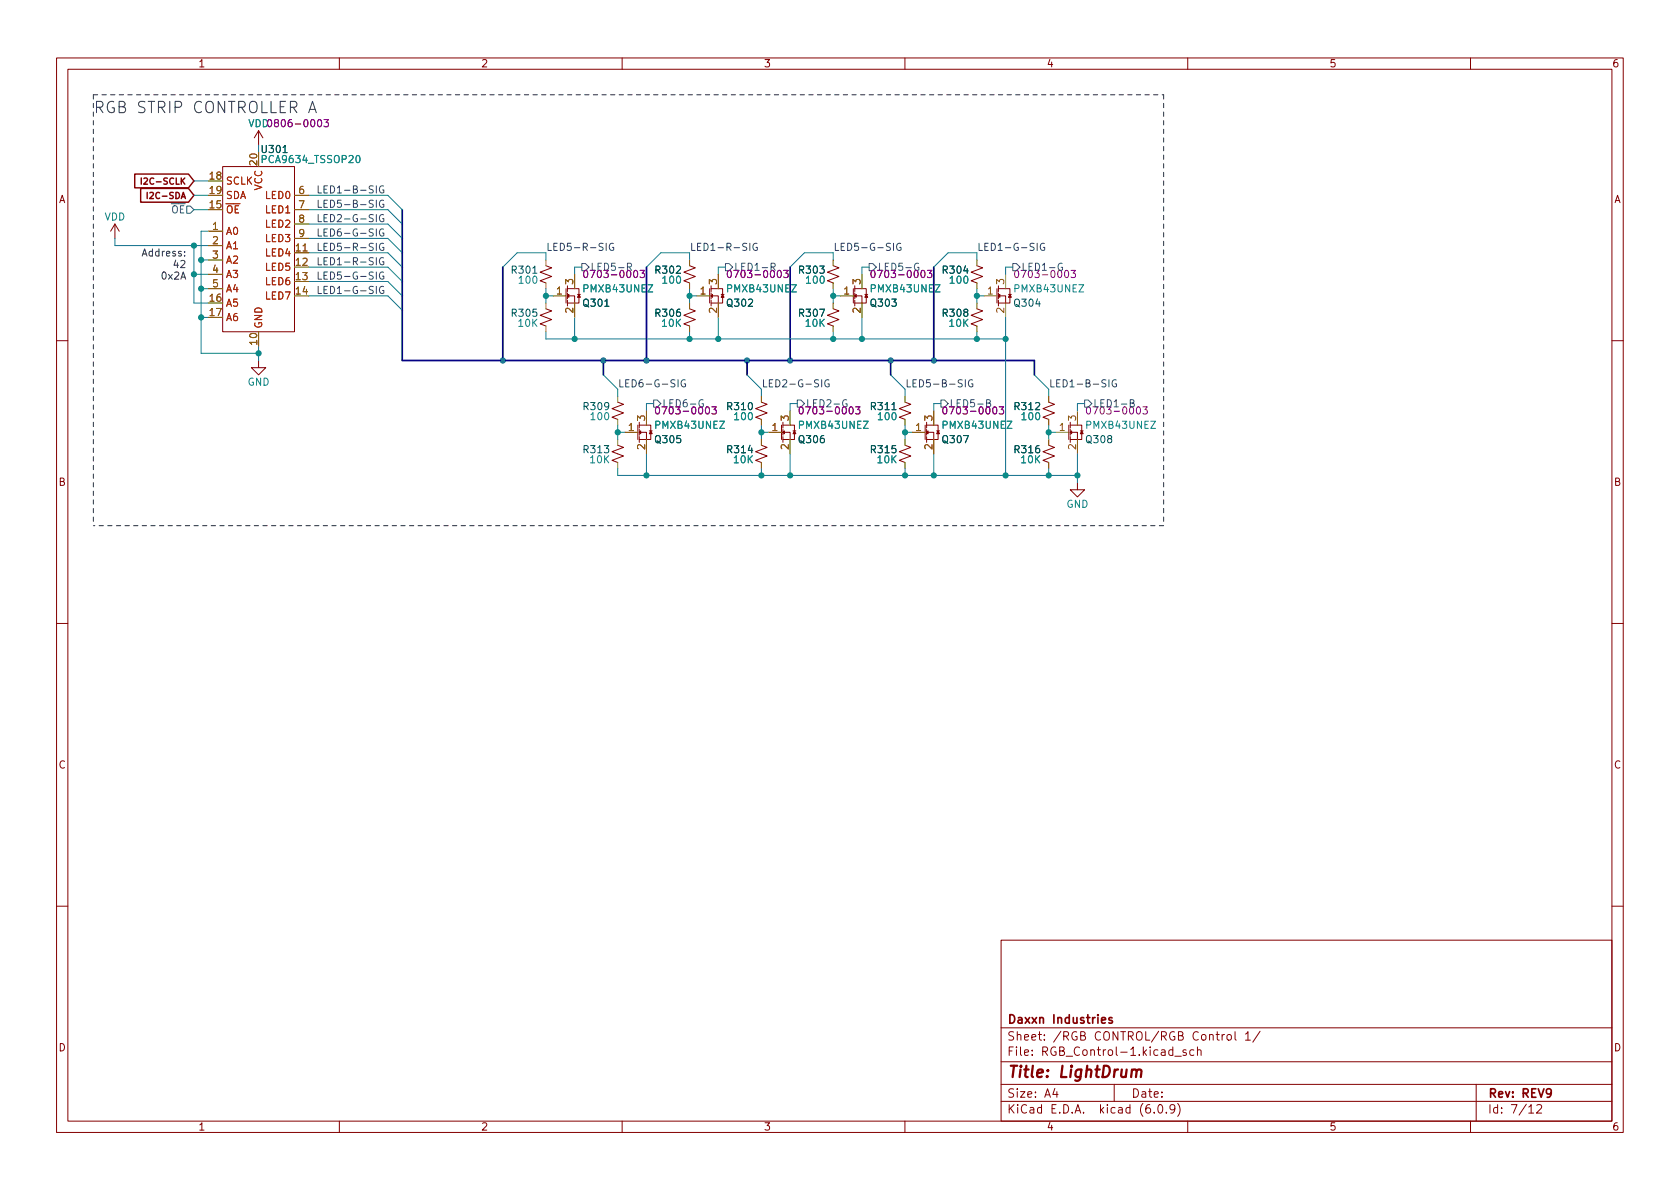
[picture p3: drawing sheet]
<svg xmlns="http://www.w3.org/2000/svg" width="297mm" height="210mm" viewBox="0 0 297 210" stroke-linecap="round" stroke-linejoin="round" font-family="sans-serif">
<g fill="none" stroke="#840000" stroke-width=".18">
<path d="M10 10.2h277v190.1h-277zM12 12.2h273v186.1h-273zM60 10.2v2M110 10.2v2M160 10.2v2M210 10.2v2M260 10.2v2M20.3 39.6l-.7 1.3M20.3 39.6v2.6M20.3 39.6l.8 1.3M39.4 29.5h12.7v29.2h-12.7zM45.7 23.1l-.7 1.3"/>
<path d="M45.7 23.1v2.5M45.7 23.1l.8 1.3M96.5 54.6l1 .4-2 .7 2 .8-2 .8 1 .4M96.5 47l1 .4-2 .7 2 .8-2 .8 1 .3M100.1 51v2.6M100.3 53.6h1.3M100.3 51h2.1v2.6h-.8M100.3 52.3h1.3v1.3M100.3 52.3l.3-.2v.5zM100.3 50.5v1.1M100.3 51.8v1M100.3 53.1v1"/>
<path d="M102.1 52.1h.5M121.9 47l1 .4-2 .7 2 .8-2 .8 1 .3M121.9 54.6l1 .4-2 .7 2 .8-2 .8 1 .4M125.5 51v2.6M125.7 53.6h1.3M125.7 51h2.1v2.6h-.8M125.7 52.3h1.3v1.3M125.7 52.3l.3-.2v.5zM125.7 50.5v1.1M125.7 51.8v1M125.7 53.1v1M127.5 52.1h.5"/>
<path d="M147.3 54.6l1 .4-2 .7 2 .8-2 .8 1 .4M147.3 47l1 .4-2 .7 2 .8-2 .8 1 .3M150.9 51v2.6M151.1 53.6h1.3M151.1 51h2.1v2.6h-.8M151.1 52.3h1.3v1.3M151.1 52.3l.3-.2v.5zM151.1 50.5v1.1M151.1 51.8v1M151.1 53.1v1M152.9 52.1h.5M172.7 47l1 .4-2 .7 2 .8-2 .8 1 .3"/>
<path d="M172.7 54.6l1 .4-2 .7 2 .8-2 .8 1 .4M176.3 51v2.6M176.5 53.6h1.3M176.5 51h2.1v2.6h-.8M176.5 52.3h1.3v1.3M176.5 52.3l.3-.2v.5zM176.5 50.5v1.1M176.5 51.8v1M176.5 53.1v1M178.3 52.1h.5M10 60.2h2M45.7 63.7v1.3h1.3l-1.3 1.3-1.3-1.3h1.3"/>
<path d="M109.2 78.7l1 .4-2 .8 2 .7-2 .8 1 .4M109.2 71.1l1 .4-2 .8 2 .7-2 .8 1 .4M112.8 75.2v2.5M113 77.7h1.3M113 75.2h2.1v2.5h-.8M113 76.4h1.3v1.3M113 76.4l.3-.2v.5zM113 74.7v1M113 75.9v1.1M113 77.2v1M114.8 76.2h.5M134.6 78.7l1 .4-2 .8 2 .7-2 .8 1 .4"/>
<path d="M134.6 71.1l1 .4-2 .8 2 .7-2 .8 1 .4M138.2 75.2v2.5M138.4 77.7h1.3M138.4 75.2h2.1v2.5h-.8M138.4 76.4h1.3v1.3M138.4 76.4l.3-.2v.5zM138.4 74.7v1M138.4 75.9v1.1M138.4 77.2v1M140.2 76.2h.5M160 71.1l1 .4-2 .8 2 .7-2 .8 1 .4M160 78.7l1 .4-2 .8 2 .7-2 .8 1 .4"/>
<path d="M163.6 75.2v2.5M163.8 77.7h1.3M163.8 75.2h2.1v2.5h-.8M163.8 76.4h1.3v1.3M163.8 74.7v1M163.8 75.9v1.1M163.8 77.2v1M164.1 76.2v.5l-.3-.3zM165.6 76.2h.5M185.4 71.1l1 .4-2 .8 2 .7-2 .8 1 .4M185.4 78.7l1 .4-2 .8 2 .7-2 .8 1 .4M189 75.2v2.5"/>
<path d="M189.2 77.7h1.3M189.2 75.2h2.1v2.5h-.8M189.2 76.4h1.3v1.3M189.2 76.4l.3-.2v.5zM189.2 74.7v1M189.2 75.9v1.1M189.2 77.2v1M191 76.2h.5M285 60.2h2M190.5 85.3v1.3h1.3l-1.3 1.3-1.3-1.3h1.3M10 110.2h2M285 110.2h2"/>
<path d="M10 160.2h2M177 166.3h108v32h-108zM285 160.2h2M60 198.3v2M110 198.3v2M160 198.3v2M177 194.8h108M177 191.8h108M177 187.8h108M177 181.8h108M186.5 192.5l-.4 1h1M186.9 193v1"/>
<path d="M197 191.8v3M204.1 196.7v.1M204.9 195.4l.2-.1a.81 .81 0 0 1 .6 .7 .81 .81 0 0 1-.3 .8h-.2a.81 .81 0 0 1-.6-.6 .81 .81 0 0 1 .3-.8zM206.2 196.7v.1M207.4 185.7l-.5-.1-.3 .3v.4l.2 .3h.6M207.4 185.1v1.5M207.7 196l-.3 .3h-.3l-.2-.3 .1-.6 .4-.1 .2 .2a.99 .99 0 0 1-.3 1.3h-.3M207.7 186.8h1.2M208.2 195.1a1.72 1.72 0 0 1 0 2.3M209.7 185.7l-.3-.1-.3 .2 .1 .3 .5 .1v.4h-.6M210 198.3v2M211.1 185.7l-.5-.1-.2 .3v.4l.1 .3h.6"/>
<path d="M211.7 185.8l.2-.2 .4 .1 .1 .9M211.7 185.1v1.5M216.1 182.9v1M216.5 182.9l-.3 .1-.1 .2M217 183.1l.2-.2 .4 .2 .1 .5-.1 .3h-.4l-.2-.1zM218.4 182.4v1.3l.2 .2M220.2 182.9l.4-.5v1.5M220.2 183.9h.9M222.8 182.4l-1.3 1.9M260 198.3v2M261 191.8v6.5M270.3 195.8l.4-.5v1.5"/>
<path d="M270.3 196.8h.9M271.7 195.5l.6-.2 .2 .2 .1 .3-.9 1h.9"/>
</g>
<path d="M196.6 180l-.3-.1-.2 .2v.3l.5 .1v.4h-.5M274.3 193.2l-.3 .3h-.3l-.3-.3 .2-.6 .4-.1 .2 .2a.99 .99 0 0 1-.4 1.3h-.2" fill="none" stroke="#840000" stroke-width=".3"/>
<path d="M200.1 189.3a.49 .49 0 0 1 .9 .1l-.2 1.1M201 189.4a.5 .5 0 0 1 .8-.2l-.1 1.3" fill="none" stroke="#840000" stroke-width=".4"/>
<g fill="#840000" stroke="#840000" stroke-width=".18">
<path d="M115.1 76.2l.2 .5h-.5z"/>
<path d="M191.3 76.2l.2 .5h-.5z"/>
<path d="M102.4 52.1l.2 .5h-.5z"/>
<path d="M178.6 52.1l.2 .5h-.5z"/>
<path d="M165.9 76.2l.2 .5h-.5z"/>
<path d="M127.8 52.1l.2 .5h-.5z"/>
<path d="M140.5 76.2l.2 .5h-.5z"/>
<path d="M153.2 52.1l.2 .5h-.5z"/>
</g>
<g fill="none" stroke="#a0a006" stroke-width=".18">
<path d="M52.1 34.5h2.5M52.1 37.1h2.5M52.1 39.6h2.5M36.8 40.9h2.6M36.8 43.4h2.6M36.8 46h2.6M36.8 48.5h2.6M36.8 51h2.6M52.1 44.7h2.5M52.1 42.2h2.5M96.5 46v1M96.5 50v1"/>
<path d="M96.5 53.6v1M96.5 57.7v1M97.8 52.3h2.2M101.6 48.5v2.5M101.6 53.6v2.5M121.9 46v1M121.9 50v1M121.9 53.6v1M121.9 57.7v1M123.2 52.3h2.2M127 48.5v2.5M127 53.6v2.5"/>
<path d="M147.3 46v1M147.3 50v1M147.3 53.6v1M147.3 57.7v1M148.6 52.3h2.2M152.4 48.5v2.5M152.4 53.6v2.5M172.7 46v1M172.7 50v1M172.7 53.6v1M172.7 57.7v1M174 52.3h2.2"/>
<path d="M177.8 48.5v2.5M177.8 53.6v2.5M109.2 70.1v1M109.2 74.2v1M109.2 77.7v1M110.5 76.4h2.2M114.3 72.6v2.6M114.3 77.7v2.6M134.6 70.1v1M134.6 74.2v1M134.6 77.7v1M135.9 76.4h2.2"/>
<path d="M139.7 72.6v2.6M139.7 77.7v2.6M160 70.1v1M160 74.2v1M160 77.7v1M161.3 76.4h2.2M165.1 72.6v2.6M165.1 77.7v2.6M185.4 70.1v1M185.4 74.2v1M185.4 77.7v1M186.7 76.4h2.2"/>
<path d="M190.5 72.6v2.6M190.5 77.7v2.6M109.2 81.8v1M134.6 81.8v1M160 81.8v1M185.4 81.8v1"/>
</g>
<g fill="none" stroke="#840084" stroke-width=".18">
<path d="M57.3 21.1h.8l-.4 .5 .3 .1v.6l-.2 .1-.5-.1M103.3 47.9l.2-.1a.68 .68 0 0 1 .4 .6 .68 .68 0 0 1-.4 .7l-.2-.1-.1-.4zM113.2 47.8h.8l-.5 .5 .4 .1v.6l-.2 .1-.5-.1M128.7 47.9l.2-.1a.68 .68 0 0 1 .4 .6 .68 .68 0 0 1-.4 .7l-.2-.1-.1-.4zM138.6 47.8h.8l-.5 .5 .4 .1v.6l-.2 .1-.5-.1M154.1 47.9l.2-.1a.68 .68 0 0 1 .4 .6 .68 .68 0 0 1-.4 .7l-.2-.1-.1-.4zM164 47.8h.8l-.5 .5 .4 .1v.6l-.2 .1-.5-.1M179.5 47.9l.2-.1a.68 .68 0 0 1 .4 .6 .68 .68 0 0 1-.4 .7l-.2-.1-.1-.4zM189.4 47.8h.8l-.5 .5 .4 .1v.6l-.2 .1-.5-.1M116 72.1l.2-.2a.68 .68 0 0 1 .4 .7 .68 .68 0 0 1-.4 .6l-.2-.1-.1-.4zM125.9 71.9h.8l-.5 .5 .4 .1v.6l-.2 .1-.5-.1M141.4 72.1l.2-.2a.68 .68 0 0 1 .4 .7 .68 .68 0 0 1-.4 .6l-.2-.1-.1-.4z"/>
<path d="M151.3 71.9h.8l-.5 .5 .4 .1v.6l-.2 .1-.5-.1M166.8 72.1l.2-.2a.68 .68 0 0 1 .4 .7 .68 .68 0 0 1-.4 .6l-.2-.1-.1-.4zM176.7 71.9h.8l-.5 .5 .4 .1v.6l-.2 .1-.5-.1M192.2 72.1l.2-.2a.68 .68 0 0 1 .4 .7 .68 .68 0 0 1-.4 .6l-.2-.1-.1-.4zM202.1 71.9h.8l-.5 .5 .4 .1v.6l-.2 .1-.5-.1"/>
</g>
<g fill="none" stroke="#345372" stroke-width=".18">
<path d="M33 36.4h.7l.6 .7-.6 .6h-.7zM102.9 46.6h.6l.6 .6-.6 .7h-.6zM110.9 47.2l.6-.1 .2-.1-.1-.3-.7-.2v1.3M111.2 47.2l.5 .6M128.3 46.6h.6l.6 .6-.6 .7h-.6zM136.3 47.2l.6-.1 .2-.1-.1-.3-.7-.2v1.3M136.6 47.2l.5 .6M153.7 46.6h.6l.6 .6-.6 .7h-.6zM162.4 46.6a.59 .59 0 0 0-.7 .6 .59 .59 0 0 0 .7 .6l.1-.5h-.3M179.1 46.6h.6l.6 .6-.6 .7h-.6zM187.8 46.6a.59 .59 0 0 0-.7 .6 .59 .59 0 0 0 .7 .6l.1-.5h-.3M115.6 70.7h.6l.6 .7-.6 .6h-.6z"/>
<path d="M124.3 70.7a.59 .59 0 0 0-.7 .6 .59 .59 0 0 0 .7 .6l.1-.5h-.3M141 70.7h.6l.6 .7-.6 .6h-.6zM149.7 70.7a.59 .59 0 0 0-.7 .6 .59 .59 0 0 0 .7 .6l.1-.5h-.3M166.4 70.7h.6l.6 .7-.6 .6h-.6zM174.4 71.3l.6-.1 .1-.2-.1-.2-.6-.1v1.2h.5l.2-.1 .1-.3-.3-.2M191.8 70.7h.6l.6 .7-.6 .6h-.6zM199.8 71.3l.6-.1 .1-.2-.1-.2-.6-.1v1.2h.5l.2-.1 .1-.3-.3-.2"/>
</g>
<path d="M23.8 30.8h9.5l1 1.2-1 1.2h-9.5zM24.9 33.3h8.4l1 1.2-1 1.3h-8.4zM25 31.5v1.1M25.4 31.6l.5-.1 .2 .3-.7 .8h.7M26 34v1.1M26.5 34.1l.4-.1 .2 .3-.7 .8h.7" fill="none" stroke="#840000" stroke-width=".25"/>
<g fill="none" stroke="#2d4364" stroke-width=".18">
<path d="M66.5 32.9v1.2M66.5 35.4v1.3M66.5 37.9v1.3M67.8 35.5a.59 .59 0 0 0-.7 .5 .59 .59 0 0 0 .7 .6l.1-.5h-.3M67.8 32.9a.59 .59 0 0 0-.7 .6 .59 .59 0 0 0 .7 .6l.1-.5h-.3M67.8 38a.59 .59 0 0 0-.7 .6 .59 .59 0 0 0 .7 .5l.1-.4h-.3M66.5 40.5v1.2M66.5 43v1.3M66.5 45.6v1.2M66.5 48.1v1.3M66.5 50.6v1.3M67.8 50.7a.59 .59 0 0 0-.7 .6 .59 .59 0 0 0 .7 .5l.1-.4h-.3"/>
<path d="M67.8 45.6a.59 .59 0 0 0-.7 .6 .59 .59 0 0 0 .7 .6l.1-.5h-.3M67.8 40.5a.59 .59 0 0 0-.7 .6 .59 .59 0 0 0 .7 .6l.1-.5h-.3M67.8 43.1a.59 .59 0 0 0-.7 .6 .59 .59 0 0 0 .7 .5l.1-.5h-.3M67.8 48.2a.59 .59 0 0 0-.7 .5 .59 .59 0 0 0 .7 .6l.1-.5h-.3M107.2 43v1.3M108.4 43.1a.59 .59 0 0 0-.7 .6 .59 .59 0 0 0 .7 .5l.1-.5h-.2M132.6 43v1.3M133.8 43.1a.59 .59 0 0 0-.7 .6 .59 .59 0 0 0 .7 .5l.1-.5h-.2M158 43v1.3M159.2 43.1a.59 .59 0 0 0-.7 .6 .59 .59 0 0 0 .7 .5l.1-.5h-.2M183.4 43v1.3M184.6 43.1a.59 .59 0 0 0-.7 .6 .59 .59 0 0 0 .7 .5l.1-.5h-.2"/>
<path d="M119.9 67.1v1.3M121.1 67.2a.59 .59 0 0 0-.7 .6 .59 .59 0 0 0 .7 .6l.1-.5h-.2M145.3 67.1v1.3M146.5 67.2a.59 .59 0 0 0-.7 .6 .59 .59 0 0 0 .7 .6l.1-.5h-.2M170.7 67.1v1.3M171.9 67.2a.59 .59 0 0 0-.7 .6 .59 .59 0 0 0 .7 .6l.1-.5h-.2M196.1 67.1v1.3M197.3 67.2a.59 .59 0 0 0-.7 .6 .59 .59 0 0 0 .7 .6l.1-.5h-.2"/>
</g>
<path d="M54.6 19.9l.7-2 .6 2M54.8 19.4h.9" fill="none" stroke="#2c2c2c" stroke-width=".18"/>
<path d="M16.5 16.8h189.2M16.5 16.8v76.2M205.7 16.8v76.2M205.7 93h-189.2" fill="none" stroke="#2c2c2c" stroke-width=".18" stroke-dasharray=".8 .8"/>
<path d="M71.1 37.1v26.6h111.8v2.6M88.9 47.2v16.5M114.3 47.2v16.5M139.7 47.2v16.5M165.1 47.2v16.5M106.7 63.7v2.6M132.1 63.7v2.6M157.5 63.7v2.6" fill="none" stroke="#000084" stroke-width=".3"/>
<g fill="none" stroke="#0a73a0" stroke-width=".18">
<path d="M34.3 32h2.5M34.3 34.5h2.5M34.3 37.1h2.5M45.7 25.6v1.3M54.6 34.5h14l2.5 2.6M54.6 37.1h14l2.5 2.5M54.6 39.6h14l2.5 2.6M20.3 42.2v1.2h16.5M34.3 48.5h2.5M34.3 43.4v10.2h2.5M35.6 56.1h1.2M35.6 51h1.2"/>
<path d="M35.6 46h1.2M36.8 40.9h-1.2v21.6h10.1M54.6 44.7h14l2.5 2.5M54.6 42.2h14l2.5 2.5M54.6 47.2h14l2.5 2.6M54.6 52.3h14l2.5 2.6M54.6 49.8h14l2.5 2.5M96.5 46v-1.3h-5.1l-2.5 2.5M96.5 58.7v1.2h81.3M96.5 52.3h1.3M96.5 51v2.6M101.6 56.1v3.8"/>
<path d="M102.9 47.2h-1.3v1.3M121.9 46v-1.3h-5.1l-2.5 2.5M121.9 51v2.6M121.9 58.7v1.2M121.9 52.3h1.3M127 56.1v3.8M128.3 47.2h-1.3v1.3M147.3 46v-1.3h-5.1l-2.5 2.5M147.3 52.3h1.3M147.3 51v2.6M147.3 58.7v1.2M152.4 56.1v3.8"/>
<path d="M153.7 47.2h-1.3v1.3M172.7 46v-1.3h-5.1l-2.5 2.5M172.7 51v2.6M172.7 58.7v1.2M172.7 52.3h1.3M177.8 56.1v28M179.1 47.2h-1.3v1.3M45.7 61.2v2.5M106.7 66.3l2.5 2.5v1.3M109.2 75.2v2.5M109.2 76.4h1.3M115.6 71.4h-1.3v1.2"/>
<path d="M132.1 66.3l2.5 2.5v1.3M134.6 76.4h1.3M134.6 75.2v2.5M141 71.4h-1.3v1.2M157.5 66.3l2.5 2.5v1.3M160 76.4h1.3M160 75.2v2.5M166.4 71.4h-1.3v1.2M182.9 66.3l2.5 2.5v1.3M185.4 76.4h1.3M185.4 75.2v2.5M191.8 71.4h-1.3v1.2"/>
<path d="M109.2 82.8v1.3h81.3M114.3 80.3v3.8M134.6 82.8v1.3M139.7 80.3v3.8M160 82.8v1.3M165.1 80.3v3.8M185.4 82.8v1.3M190.5 80.3v5"/>
</g>
<g fill="#028f99" stroke="#028f99" stroke-width=".18">
<circle cx="172.7" cy="59.9" r=".46"/>
<circle cx="165.1" cy="84.1" r=".46"/>
<circle cx="177.8" cy="84.1" r=".46"/>
<circle cx="160" cy="84.1" r=".46"/>
<circle cx="160" cy="76.4" r=".46"/>
<circle cx="101.6" cy="59.9" r=".46"/>
<circle cx="96.5" cy="52.3" r=".46"/>
<circle cx="139.7" cy="84.1" r=".46"/>
<circle cx="134.6" cy="84.1" r=".46"/>
<circle cx="134.6" cy="76.4" r=".46"/>
<circle cx="147.3" cy="52.3" r=".46"/>
<circle cx="147.3" cy="59.9" r=".46"/>
<circle cx="152.4" cy="59.9" r=".46"/>
<circle cx="35.6" cy="51" r=".46"/>
<circle cx="35.6" cy="56.1" r=".46"/>
<circle cx="45.7" cy="62.5" r=".46"/>
<circle cx="35.6" cy="46" r=".46"/>
<circle cx="34.3" cy="48.5" r=".46"/>
<circle cx="34.3" cy="43.4" r=".46"/>
<circle cx="127" cy="59.9" r=".46"/>
<circle cx="121.9" cy="59.9" r=".46"/>
<circle cx="114.3" cy="84.1" r=".46"/>
<circle cx="121.9" cy="52.3" r=".46"/>
<circle cx="109.2" cy="76.4" r=".46"/>
<circle cx="185.4" cy="84.1" r=".46"/>
<circle cx="190.5" cy="84.1" r=".46"/>
<circle cx="185.4" cy="76.4" r=".46"/>
<circle cx="172.7" cy="52.3" r=".46"/>
<circle cx="177.8" cy="59.9" r=".46"/>
</g>
<g fill="#004099" stroke="#004099" stroke-width=".18">
<circle cx="165.1" cy="63.7" r=".46"/>
<circle cx="157.5" cy="63.7" r=".46"/>
<circle cx="114.3" cy="63.7" r=".46"/>
<circle cx="106.7" cy="63.7" r=".46"/>
<circle cx="88.9" cy="63.7" r=".46"/>
<circle cx="139.7" cy="63.7" r=".46"/>
<circle cx="132.1" cy="63.7" r=".46"/>
</g>
<text font-size="2.8" fill="#2c2c2c" x="16.5" y="20">RGB STRIP CONTROLLER A</text>
<text font-size="2.8" fill="#840000" x="178" y="190.6">Title: LightDrum</text>
<g font-size="2.1" fill="#840000">
<text x="178" y="184">Sheet: /RGB CONTROL/RGB Control 1/</text>
<text x="178" y="181">Daxxn Industries</text>
<text x="178" y="186.7">File: RGB_Control-1.kicad_sch</text>
<text x="178" y="196.9">KiCad E.D.A. kicad (6.0.9)</text>
<text x="178" y="194.1">Size: A4</text>
<text x="200" y="194.1">Date:</text>
<text x="263" y="194.1">Rev: REV9</text>
<text x="263" y="196.9">Id: 7/12</text>
</g>
<g font-size="1.8" fill="#840000">
<text x="35" y="11.9">1</text>
<text x="85" y="11.9">2</text>
<text x="135" y="11.9">3</text>
<text x="185" y="11.9">4</text>
<text x="235" y="11.9">5</text>
<text x="285" y="11.9">6</text>
<text x="10.3" y="35.9">A</text>
<text x="285.3" y="35.9">A</text>
<text x="10.3" y="85.9">B</text>
<text x="285.3" y="85.9">B</text>
<text x="10.3" y="135.9">C</text>
<text x="285.3" y="135.9">C</text>
<text x="10.3" y="185.9">D</text>
<text x="285.3" y="185.9">D</text>
<text x="35" y="199.9">1</text>
<text x="85" y="199.9">2</text>
<text x="135" y="199.9">3</text>
<text x="185" y="199.9">4</text>
<text x="235" y="199.9">5</text>
<text x="285" y="199.9">6</text>
</g>
<g font-size="1.8" fill="#840084">
<text x="43.9" y="22.5">VDD 0806-0003</text>
<text x="104.3" y="49.1">0703-0003</text>
<text x="129.7" y="49.1">0703-0003</text>
<text x="155.1" y="49.1">0703-0003</text>
<text x="180.5" y="49.1">0703-0003</text>
<text x="117" y="73.3">0703-0003</text>
<text x="142.4" y="73.3">0703-0003</text>
<text x="167.8" y="73.3">0703-0003</text>
<text x="193.2" y="73.3">0703-0003</text>
</g>
<g font-size="1.8" fill="#8c5a0a">
<text x="45.5" y="29.2" transform="rotate(-90 45.5 29.2)">20</text>
<text x="37.1" y="31.7">18</text>
<text x="37.1" y="34.3">19</text>
<text x="52.8" y="34.3">6</text>
<text x="37.1" y="36.8">15</text>
<text x="37.6" y="40.6">1</text>
<text x="52.8" y="36.8">7</text>
<text x="52.8" y="39.4">8</text>
<text x="52.8" y="41.9">9</text>
<text x="37.6" y="43.2">2</text>
<text x="37.6" y="45.7">3</text>
<text x="52.4" y="44.4">11</text>
<text x="52.4" y="47">12</text>
<text x="37.1" y="53.3">16</text>
<text x="37.6" y="48.3">4</text>
<text x="37.6" y="50.8">5</text>
<text x="52.4" y="49.5">13</text>
<text x="52.4" y="52.1">14</text>
<text x="98.4" y="52.1">1</text>
<text x="101.3" y="50.3" transform="rotate(-90 101.3 50.3)">3</text>
<text x="123.8" y="52.1">1</text>
<text x="126.7" y="50.3" transform="rotate(-90 126.7 50.3)">3</text>
<text x="149.2" y="52.1">1</text>
<text x="152.1" y="50.3" transform="rotate(-90 152.1 50.3)">3</text>
<text x="174.6" y="52.1">1</text>
<text x="177.5" y="50.3" transform="rotate(-90 177.5 50.3)">3</text>
<text x="37.1" y="55.9">17</text>
<text x="101.3" y="55.4" transform="rotate(-90 101.3 55.4)">2</text>
<text x="126.7" y="55.4" transform="rotate(-90 126.7 55.4)">2</text>
<text x="152.1" y="55.4" transform="rotate(-90 152.1 55.4)">2</text>
<text x="177.5" y="55.4" transform="rotate(-90 177.5 55.4)">2</text>
<text x="45.5" y="60.9" transform="rotate(-90 45.5 60.9)">10</text>
<text x="111.1" y="76.2">1</text>
<text x="114" y="74.4" transform="rotate(-90 114 74.4)">3</text>
<text x="136.5" y="76.2">1</text>
<text x="139.4" y="74.4" transform="rotate(-90 139.4 74.4)">3</text>
<text x="161.9" y="76.2">1</text>
<text x="164.8" y="74.4" transform="rotate(-90 164.8 74.4)">3</text>
<text x="187.3" y="76.2">1</text>
<text x="190.2" y="74.4" transform="rotate(-90 190.2 74.4)">3</text>
<text x="114" y="79.5" transform="rotate(-90 114 79.5)">2</text>
<text x="139.4" y="79.5" transform="rotate(-90 139.4 79.5)">2</text>
<text x="164.8" y="79.5" transform="rotate(-90 164.8 79.5)">2</text>
<text x="190.2" y="79.5" transform="rotate(-90 190.2 79.5)">2</text>
</g>
<g font-size="1.8" fill="#005550">
<text x="46.4" y="27">U301</text>
<text x="90.6" y="48.4">R301</text>
<text x="116" y="48.4">R302</text>
<text x="141.4" y="48.4">R303</text>
<text x="166.8" y="48.4">R304</text>
<text x="90.6" y="56">R305</text>
<text x="103.3" y="54.2">Q301</text>
<text x="116" y="56">R306</text>
<text x="128.7" y="54.2">Q302</text>
<text x="141.4" y="56">R307</text>
<text x="154.1" y="54.2">Q303</text>
<text x="166.8" y="56">R308</text>
<text x="179.5" y="54.2">Q304</text>
<text x="103.3" y="72.5">R309</text>
<text x="128.7" y="72.5">R310</text>
<text x="154.1" y="72.5">R311</text>
<text x="179.5" y="72.5">R312</text>
<text x="103.3" y="80.1">R313</text>
<text x="116" y="78.4">Q305</text>
<text x="128.7" y="80.1">R314</text>
<text x="141.4" y="78.4">Q306</text>
<text x="154.1" y="80.1">R315</text>
<text x="166.8" y="78.4">Q307</text>
<text x="179.5" y="80.1">R316</text>
<text x="192.2" y="78.4">Q308</text>
</g>
<g font-size="1.8" fill="#128875">
<text x="46.7" y="28.8">PCA9634_TSSOP20</text>
<text x="18.5" y="39">VDD</text>
<text x="91.9" y="50.2">100</text>
<text x="103.3" y="51.7">PMXB43UNEZ</text>
<text x="117.3" y="50.2">100</text>
<text x="128.7" y="51.7">PMXB43UNEZ</text>
<text x="142.7" y="50.2">100</text>
<text x="154.1" y="51.7">PMXB43UNEZ</text>
<text x="168.1" y="50.2">100</text>
<text x="179.5" y="51.7">PMXB43UNEZ</text>
<text x="91.7" y="57.8">10K</text>
<text x="117.1" y="57.8">10K</text>
<text x="142.5" y="57.8">10K</text>
<text x="167.9" y="57.8">10K</text>
<text x="43.8" y="68.2">GND</text>
<text x="104.6" y="74.3">100</text>
<text x="116" y="75.8">PMXB43UNEZ</text>
<text x="130" y="74.3">100</text>
<text x="141.4" y="75.8">PMXB43UNEZ</text>
<text x="155.4" y="74.3">100</text>
<text x="166.8" y="75.8">PMXB43UNEZ</text>
<text x="180.8" y="74.3">100</text>
<text x="192.2" y="75.8">PMXB43UNEZ</text>
<text x="104.4" y="81.9">10K</text>
<text x="129.8" y="81.9">10K</text>
<text x="155.2" y="81.9">10K</text>
<text x="180.6" y="81.9">10K</text>
<text x="188.5" y="89.8">GND</text>
</g>
<g font-size="1.8" fill="#b02c04">
<text x="39.9" y="32.6">SCLK</text>
<text x="39.9" y="35.2">SDA</text>
<text x="46.4" y="33.7" transform="rotate(-90 46.4 33.7)">VCC</text>
<text x="47" y="35.2">LED0</text>
<text x="39.9" y="41.5">A0</text>
<text x="39.9" y="37.7">~{OE}</text>
<text x="47" y="37.7">LED1</text>
<text x="47" y="40.3">LED2</text>
<text x="39.9" y="44.1">A1</text>
<text x="39.9" y="46.6">A2</text>
<text x="47" y="45.3">LED4</text>
<text x="47" y="47.9">LED5</text>
<text x="47" y="42.8">LED3</text>
<text x="39.9" y="49.1">A3</text>
<text x="39.9" y="51.7">A4</text>
<text x="47" y="50.4">LED6</text>
<text x="47" y="53">LED7</text>
<text x="39.9" y="54.2">A5</text>
<text x="39.9" y="56.8">A6</text>
<text x="46.4" y="58.2" transform="rotate(-90 46.4 58.2)">GND</text>
</g>
<g font-size="1.8" fill="#2d4364">
<text x="55.9" y="34.2">LED1-B-SIG</text>
<text x="55.9" y="36.7">LED5-B-SIG</text>
<text x="55.9" y="39.3">LED2-G-SIG</text>
<text x="55.9" y="41.8">LED6-G-SIG</text>
<text x="55.9" y="46.9">LED1-R-SIG</text>
<text x="55.9" y="44.3">LED5-R-SIG</text>
<text x="96.5" y="44.3">LED5-R-SIG</text>
<text x="121.9" y="44.3">LED1-R-SIG</text>
<text x="147.3" y="44.3">LED5-G-SIG</text>
<text x="172.7" y="44.3">LED1-G-SIG</text>
<text x="55.9" y="52">LED1-G-SIG</text>
<text x="55.9" y="49.4">LED5-G-SIG</text>
<text x="109.2" y="68.5">LED6-G-SIG</text>
<text x="134.6" y="68.5">LED2-G-SIG</text>
<text x="160" y="68.5">LED5-B-SIG</text>
<text x="185.4" y="68.5">LED1-B-SIG</text>
</g>
<g font-size="1.8" fill="#345372">
<text x="28.9" y="37.7">~{OE}</text>
<text x="104.3" y="47.9">LED5-R</text>
<text x="129.7" y="47.9">LED1-R</text>
<text x="155.1" y="47.9">LED5-G</text>
<text x="180.5" y="47.9">LED1-G</text>
<text x="117" y="72">LED6-G</text>
<text x="142.4" y="72">LED2-G</text>
<text x="167.8" y="72">LED5-B</text>
<text x="193.2" y="72">LED1-B</text>
</g>
<g font-size="1.8" fill="#2c2c2c">
<text x="25.4" y="45.3">Address:</text>
<text x="31.1" y="47.4">42</text>
<text x="28.8" y="49.4">0x2A</text>
</g>
<g font-size="1.5" fill="#840000">
<text x="26" y="32.6">I2C-SCLK</text>
<text x="26.9" y="35.2">I2C-SDA</text>
</g>
</svg>
